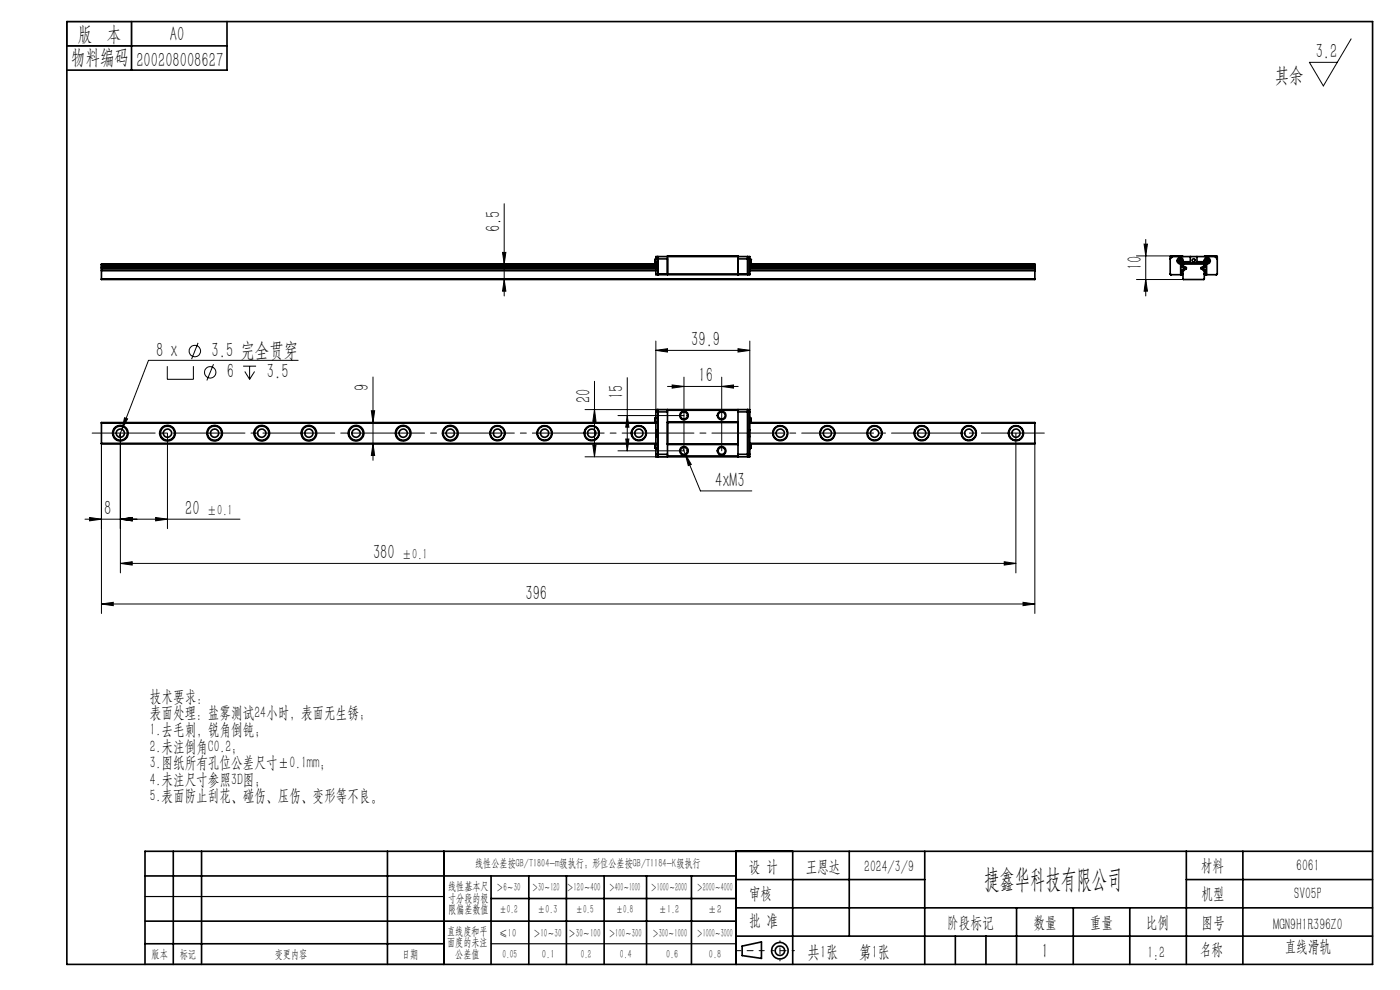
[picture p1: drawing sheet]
<svg xmlns="http://www.w3.org/2000/svg" width="297mm" height="210mm" viewBox="0 0 297 210" stroke-linecap="round" stroke-linejoin="round" font-family="sans-serif">
<g fill="none" stroke="#000" stroke-width=".21">
<path d="M286.6 8.2l-5.9 10-2.9-5h5.9M106.6 53.5h.7l-.3 2.5zM107 59.3l.3 2.5h-.7zM107 43.2v19.6M241.1 59.3h10M241.1 54.3h7.3M242.7 51.8h.7l-.3 2.5zM243.1 59.3l.3 2.5h-.7zM243.1 50.8v12M35.5 77.7v2.8h5.5v-2.8M42 72.7l-1.4 3.5M45.3 77.2l-1.4 3.5"/>
<path d="M51.6 77.7h2.7M51.9 78.8l1.1 1.7M53 77.7v2.8M54 78.8l-1 1.7M63.3 76.4h-31.8l-5.6 14.7M79.1 80v17.6M139.1 74.3l2.5-.3v.7zM139.1 72.3v14.6M139.1 74.3h20M156.6 74l2.5 .3-2.5 .4zM159.1 72.3v14.6M21.5 94.1v36"/>
<path d="M25.5 91.9v29.6M25.9 91.1l-.7 1.6M26.4 88.6l.7 .3-1.2 2.2zM35.5 91.9v20.2M78.8 87.1h.7l-.4 2.5zM79.1 94.1l.4 2.5h-.7zM124.1 86.9h17.5M124.1 96.9h17.5M125.8 94.4h.6l-.3 2.5zM126.1 80.9v16M126.1 86.9l.3 2.5h-.6zM131.1 88.2h14"/>
<path d="M132.8 93.1h.6l-.3 2.5zM133.1 80.1v15.5M133.1 88.2l.3 2.4h-.6zM141.6 82h15M142.6 81.7l2.5 .3-2.5 .3zM144.8 94.9l.6 1.4M145.1 80v15.6h-14M145.4 96.3l1.2 2.2-.6 .3zM145.4 96.3l3.2 7.8h10.9M153.1 82l2.5-.3v.6zM153.1 80v15.6M215.5 91.9v29.6"/>
<path d="M219.5 94v36.1M18 110.1h32.9M19 109.8l2.5 .3-2.5 .4zM25.5 110.1l2.5-.3v.7zM25.5 119.5l2.5-.3v.7zM25.5 119.5h190M33 109.8l2.5 .3-2.5 .4zM213 119.2l2.5 .3-2.5 .4zM21.5 128.1l2.5-.3v.7zM21.5 128.1h198M217 127.8l2.5 .3-2.5 .4z"/>
<circle cx="41.3" cy="74.5" r="1.22"/>
<circle cx="44.6" cy="79" r="1.22"/>
</g>
<g fill="none" stroke="#000" stroke-width=".35">
<path d="M14.2 4.6h277v200h-277zM14.2 9.7h34M27.9 4.6v10.3M48.2 4.6v10.3h-34M21.5 57v.4M21.5 56.4v.4M21.5 56.4h117.6M21.5 56.8v.2M21.5 57.4v1.9h198v-1.9M21.5 56.1h117.6M21.5 59.2h198M21.5 57.4h117.6"/>
<path d="M21.5 57h117.6M21.5 56.8h117.6M139 55v.7M139 55h.1M139 55.7l.1 .1M139 55.7h.1M139.1 54.8l-.1 .2M139.1 54.4h20v3.9h-20zM139.1 54.9h2.5M139.1 58.1h2.5M139.1 56h-117.6v.4M139.6 54.4v3.9"/>
<path d="M141.6 58.3v-4h15v4M141.6 58.1h15M156.6 54.9h2.5M156.6 58.1h2.5M158.6 54.4v3.9M159.1 54.8l.1 .2M159.1 56.4h60.4M159.1 56.1h60.4M159.1 56h60.4v.4M159.1 57.4h60.4M159.1 57h60.4M159.1 56.8h60.4"/>
<path d="M159.2 55.7l-.1 .1M159.2 55.7h.1M159.2 55h.1M159.2 55v.7M219.5 57v.4M219.5 56.4v.4M219.5 56.8v.2M248.2 54.9l.5-.5h9l.5 .5M248.2 58.1l.2 .2M249.7 55.3h.3M250 55.3v.1M250 55.4h.3"/>
<path d="M250 55.3h.3M250 55.3h.1M250.1 55.3h.2M250.1 55.4h-.1M250.1 55.4h.2M250.1 55.3v.1M250.3 55.4v.3M250.3 55.3h.1M250.3 55.7h.1M250.3 55h.1M250.3 55v.3M250.3 55v.1"/>
<path d="M250.3 55.1v.2M250.3 55.4v.2M250.3 55.6v.1M250.3 55.4h.1M250.3 55.1h.1M250.3 55.6h.1M250.4 55.3h.2M250.4 55.6v.1M250.4 55.1v.2M250.4 55.4v.2M250.4 55.4h.2M250.4 55.4h.1"/>
<path d="M250.4 55l.1 .3M250.4 55v.1M250.5 55.4l-.1 .3M250.5 55.4h.2M250.5 55.3h.2M250.5 55.3h-.1M250.5 55.9v2.4M250.6 55.4h.1M250.6 55.3v.1M250.7 55.3v.1M250.7 55.3h-.1M250.7 55.8v.9h.2a.25 .25 0 0 1 .3 .2 .25 .25 0 0 1-.2 .3h-.3v1.1"/>
<path d="M250.7 55.8l-.2 .1M250.8 55.8h-.1M250.8 55.8h4.8M251 55.5a.63 .63 0 0 0-.5-.8 .63 .63 0 0 0-.8 .6 .63 .63 0 0 0 .8 .6M251 55.5l-.2 .3M251 54.4l-.2-.1h-2.4l-.2 .1v3.7l.2 .2h2.4M251 58.1l-.2 .2M251.1 56l-.1 .1M251.4 56.8l-.4-.4v-.4h4.5v.4l-.4 .4M251.4 56.8h.3v.2h-.3l-.4 .4 .1 1.9h4.3l.1-1.9-.4-.2v-.2h-.3v-.2h.3M251.4 56.8h.3M252.5 54.4v1.1h-1.5"/>
<path d="M253.9 54.4v1.1h1.6M255.1 56.8h-.3M255.4 56l.1 .1M255.4 55.3h.4M255.5 55.5a.65 .65 0 0 1 .5-.8 .65 .65 0 0 1 .7 .6 .65 .65 0 0 1-.7 .6M255.5 55.5l.1 .3M255.5 54.4l.1-.1h2.5l.1 .1v3.7l-.1 .2h-2.5l-.1-.2M255.5 58.1l.2 .2M255.6 55.8h.1M255.7 55.8v.9h-.2a.25 .25 0 0 0-.2 .2 .25 .25 0 0 0 .2 .3h.2v1.1M255.7 55.8l.3 .1M255.8 55.3v.1"/>
<path d="M255.8 55.4h.2M255.8 55.3h.2M255.8 55.3h.1M255.8 55.4h.1M256 55.9v2.4M256 55.4v.3M256 55.7h.2M256 55h.2M256 55v.3M256 55.3h.1M256 55v.1M256 55.1h.2"/>
<path d="M256 55.6h.2M256 55.6v.1M256 55.1v.2M256 55.4v.2M256 55.4h.1M256.2 55.3h.2M256.2 55.4h.2M256.2 55.1v.2M256.2 55.4v.2M256.2 55.6v.1M256.2 55.4h.1M256.2 55.4v.3"/>
<path d="M256.2 55v.3M256.2 55.3h.1M256.2 55v.1M256.4 55.4h.1M256.4 55.3v.1M256.4 55.3h.1M258.2 58.1l-.2 .2M21.5 89.7h117.6M21.5 94h117.6M103.9 91.9h.1M113.9 91.9h.1M123.9 91.9h.1"/>
<path d="M133.9 91.9h.1M139 89.4l.1 .1M139 95.1l.1 .1M139 89.4h.1M139 88.7v.7M139 88.7h.1M139 95.1h.1M139 94.4h.1M139 94.4v.7M139.1 88.5l-.1 .2M139.1 94.3l-.1 .1M139.1 86.9h20v10h-20z"/>
<path d="M139.1 89.6h-117.6v4.5h117.6M139.1 96.4h2.5M139.1 87.4h2.5M139.1 91.2v1.4M139.6 86.9v10M141.6 86.9v10M141.6 87h15M141.6 89.5h15M141.6 94.3h15M141.6 96.7h15M141.6 89.6h15M141.6 94.1h15"/>
<path d="M145.8 88.2h.2M145.8 95.6h.2M152.2 88.2h.1M152.2 95.6h.1M156.6 86.9v10M156.6 96.4h2.5M156.6 87.4h2.5M158.6 86.9v10M159.1 88.5l.1 .2M159.1 94.3l.1 .1M159.1 89.6h60.4v4.5h-60.4M159.1 91.2v1.4"/>
<path d="M159.1 89.7h60.4M159.1 94h60.4M159.2 89.4l-.1 .1M159.2 95.1l-.1 .1M159.2 88.7h.1M159.2 88.7v.7M159.2 89.4h.1M159.2 94.4h.1M159.2 94.4v.7M159.2 95.1h.1M163.9 91.9h.1M173.9 91.9h.1"/>
<path d="M183.9 91.9h.1M193.9 91.9h.1M203.9 91.9h.1M213.9 91.9h.1M30.8 195.4h125.4M30.8 185.8h125.4M36.8 180.6v24M42.8 180.6v24M82.2 180.6v24M94.2 180.6v24M104.2 185.8v18.8M104.2 190.6h52"/>
<path d="M112.2 185.8v18.8M120.2 185.8v18.8M128.2 185.8v18.8M137.2 185.8v18.8M146.7 185.8v18.8M156.2 180.6v24M156.2 186.6h40M156.2 198.6h135M156.2 192.6h135M168.2 180.6v24M180.2 180.6v18M196.2 180.6v24"/>
<path d="M202.7 198.6v6M209.2 198.6v6M215.7 192.6v12M227.7 192.6v12M239.7 192.6v12M251.7 186.6h39.5M251.7 180.6v24M263.7 180.6v24M291.2 180.6h-260.4v24M30.8 200.2h63.4M157.4 200.7l4.1-.9v3.5l-4.1-.6z"/>
<circle cx="253.2" cy="55.2" r=".32"/>
<circle cx="25.5" cy="91.9" r=".87"/>
<circle cx="25.5" cy="91.9" r="1.65"/>
<circle cx="25.5" cy="91.9" r="1.51"/>
<circle cx="35.5" cy="91.9" r=".87"/>
<circle cx="35.5" cy="91.9" r="1.66"/>
<circle cx="35.5" cy="91.9" r="1.49"/>
<circle cx="45.5" cy="91.9" r=".87"/>
<circle cx="45.5" cy="91.9" r="1.65"/>
<circle cx="45.5" cy="91.9" r="1.51"/>
<circle cx="55.5" cy="91.9" r=".87"/>
<circle cx="55.5" cy="91.9" r="1.66"/>
<circle cx="55.5" cy="91.9" r="1.49"/>
<circle cx="65.5" cy="91.9" r=".87"/>
<circle cx="65.5" cy="91.9" r="1.65"/>
<circle cx="65.5" cy="91.9" r="1.51"/>
<circle cx="75.5" cy="91.9" r=".87"/>
<circle cx="75.5" cy="91.9" r="1.51"/>
<circle cx="75.5" cy="91.9" r="1.66"/>
<circle cx="85.5" cy="91.9" r=".87"/>
<circle cx="85.5" cy="91.9" r="1.65"/>
<circle cx="85.5" cy="91.9" r="1.51"/>
<circle cx="95.5" cy="91.9" r=".87"/>
<circle cx="95.5" cy="91.9" r="1.51"/>
<circle cx="95.5" cy="91.9" r="1.66"/>
<circle cx="105.5" cy="91.9" r="1.6"/>
<circle cx="105.5" cy="91.9" r="1.51"/>
<circle cx="105.5" cy="91.9" r=".88"/>
<circle cx="115.5" cy="91.9" r="1.51"/>
<circle cx="115.5" cy="91.9" r="1.61"/>
<circle cx="115.5" cy="91.9" r=".88"/>
<circle cx="125.5" cy="91.9" r="1.6"/>
<circle cx="125.5" cy="91.9" r="1.51"/>
<circle cx="125.5" cy="91.9" r=".88"/>
<circle cx="135.5" cy="91.9" r="1.51"/>
<circle cx="135.5" cy="91.9" r="1.61"/>
<circle cx="135.5" cy="91.9" r=".88"/>
<circle cx="145.1" cy="95.6" r=".9"/>
<circle cx="145.1" cy="88.1" r=".9"/>
<circle cx="145.1" cy="95.6" r=".75"/>
<circle cx="145.1" cy="88.1" r=".75"/>
<circle cx="153.1" cy="88.1" r=".75"/>
<circle cx="153.1" cy="95.6" r=".75"/>
<circle cx="153.1" cy="88.1" r=".9"/>
<circle cx="153.1" cy="95.6" r=".9"/>
<circle cx="165.5" cy="91.9" r=".88"/>
<circle cx="165.5" cy="91.9" r="1.49"/>
<circle cx="165.5" cy="91.9" r="1.6"/>
<circle cx="175.5" cy="91.9" r="1.61"/>
<circle cx="175.5" cy="91.9" r="1.51"/>
<circle cx="175.5" cy="91.9" r=".88"/>
<circle cx="185.5" cy="91.9" r=".88"/>
<circle cx="185.5" cy="91.9" r="1.49"/>
<circle cx="185.5" cy="91.9" r="1.6"/>
<circle cx="195.5" cy="91.9" r="1.61"/>
<circle cx="195.5" cy="91.9" r="1.51"/>
<circle cx="195.5" cy="91.9" r=".88"/>
<circle cx="205.5" cy="91.9" r=".88"/>
<circle cx="205.5" cy="91.9" r="1.49"/>
<circle cx="205.5" cy="91.9" r="1.6"/>
<circle cx="215.5" cy="91.9" r="1.6"/>
<circle cx="215.5" cy="91.9" r="1.51"/>
<circle cx="215.5" cy="91.9" r=".88"/>
<circle cx="165.5" cy="201.7" r="1.74"/>
<circle cx="165.5" cy="201.7" r="1"/>
</g>
<path d="M221.5 91.9h-202" fill="none" stroke="#000" stroke-width=".21" stroke-dasharray="15.2 1.3 1.3 1.3" stroke-dashoffset="1.9"/>
<path d="M162.1 201.7h-6" fill="none" stroke="#000" stroke-width=".21" stroke-dasharray="15.2 1.3 1.3 1.3" stroke-dashoffset="14.1"/>
<path d="M168.5 201.7h-4.8" fill="none" stroke="#000" stroke-width=".21" stroke-dasharray="15.2 1.3 1.3 1.3" stroke-dashoffset="14.7"/>
<path d="M165.5 199.6v4.2" fill="none" stroke="#000" stroke-width=".21" stroke-dasharray="15.2 1.3 1.3 1.3" stroke-dashoffset="15"/>
<path d="M14.2 4.6h13.7v5.1h-13.7zM30.8 190.2h63.4M30.8 204.6h63.4M104.2 200.2h52" fill="none" stroke="#000" stroke-width=".25"/>
<g fill="#000">
<path d="M107 59.3l.3 2.5h-.7zM106.6 53.5h.7l-.3 2.5zM79.1 94.1l.4 2.5h-.7zM78.8 87.1h.7l-.4 2.5zM243.1 59.3l.3 2.5h-.7zM242.7 51.8h.7l-.3 2.5z"/>
<path d="M139.1 74.3l2.5-.3v.7zM156.6 74l2.5 .3-2.5 .4z"/>
<path d="M26.4 88.6l-.5 2.5 1.2-2.2zM145.4 96.3l.6 2.5 .6-.3z"/>
<path d="M133.1 88.2l.3 2.4h-.6zM132.8 93.1h.6l-.3 2.5zM126.1 86.9l.3 2.5h-.6zM125.8 94.4h.6l-.3 2.5z"/>
<path d="M142.6 81.7l2.5 .3-2.5 .3zM153.1 82l2.5-.3v.6z"/>
<path d="M25.5 110.1l2.5-.3v.7zM19 109.8l2.5 .3-2.5 .4zM33 109.8l2.5 .3-2.5 .4zM25.5 110.1l2.5-.3v.7z"/>
<path d="M25.5 119.5l2.5-.3v.7zM213 119.2l2.5 .3-2.5 .4z"/>
<path d="M217 127.8l2.5 .3-2.5 .4zM21.5 128.1l2.5-.3v.7z"/>
</g>
<text font-size="5.6" x="208.8" y="188.3">捷鑫华科技有限公司</text>
<g font-size="4.4">
<text x="16.5" y="8.6">版 本</text>
<text x="36.1" y="8.6">A0</text>
<text x="15.1" y="13.7">物料编码</text>
<text x="28.9" y="14.2">200208008627</text>
<text x="270.5" y="17.3">其余</text>
<text x="279.1" y="12.3">3.2</text>
<text x="106.1" y="49.3" transform="rotate(-90 106.1 49.3)">6.5</text>
<text x="242.2" y="57.4" transform="rotate(-90 242.2 57.4)">10</text>
<text x="33.1" y="75.8">8 x</text>
<text x="44.9" y="75.8">3.5 完全贯穿</text>
<text x="146.7" y="73.4">39.9</text>
<text x="48.1" y="80.3">6</text>
<text x="56.6" y="80.3">3.5</text>
<text x="78.3" y="83" transform="rotate(-90 78.3 83)">9</text>
<text x="148.2" y="81.1">16</text>
<text x="125.2" y="85.5" transform="rotate(-90 125.2 85.5)">20</text>
<text x="132.2" y="84.7" transform="rotate(-90 132.2 84.7)">15</text>
<text x="151.7" y="103.2">4xM3</text>
<text x="22.1" y="109.2">8</text>
<text x="39.3" y="109.2">20</text>
<text x="79.1" y="118.6">380</text>
<text x="111.5" y="127.2">396</text>
<text x="221" y="203.2">1</text>
</g>
<g font-size="3.8">
<text x="171.3" y="203.2">共1张</text>
<text x="182.3" y="203.2">第1张</text>
</g>
<g font-size="3.5">
<text x="31.8" y="148.8">技术要求：</text>
<text x="31.8" y="152.4">表面处理：盐雾测试24小时，表面无生锈；</text>
<text x="31.8" y="155.9">1.去毛刺，锐角倒钝；</text>
<text x="31.8" y="159.4">2.未注倒角C0.2；</text>
<text x="31.8" y="163">3.图纸所有孔位公差尺寸±0.1mm；</text>
<text x="31.8" y="166.5">4.未注尺寸参照3D图；</text>
<text x="31.8" y="170">5.表面防止刮花、碰伤、压伤、变形等不良。</text>
<text x="158.9" y="184.9">设 计</text>
<text x="170.9" y="184.9">王恩达</text>
<text x="183.4" y="184.9">2024/3/9</text>
<text x="254.7" y="184.7">材料</text>
<text x="275" y="184.7">6061</text>
<text x="158.9" y="190.8">审核</text>
<text x="254.9" y="190.7">机型</text>
<text x="274.6" y="190.8">SV05P</text>
<text x="158.9" y="196.5">批 准</text>
<text x="200.9" y="196.9">阶段标记</text>
<text x="219.3" y="196.9">数量</text>
<text x="231.2" y="196.9">重量</text>
<text x="243.1" y="196.9">比例</text>
<text x="254.9" y="196.9">图号</text>
<text x="270.1" y="197.3">MGN9H1R396Z0</text>
<text x="243.4" y="203.2">1:2</text>
<text x="254.5" y="202.5">名称</text>
<text x="272.5" y="201.8">直线滑轨</text>
</g>
<g font-size="3.1">
<text x="43.9" y="109.2">±0.1</text>
<text x="85.3" y="118.6">±0.1</text>
</g>
<g font-size="2.5">
<text x="100.8" y="184">线性公差按GB/T1804-m级执行；形位公差按GB/T1184-K级执行</text>
<text x="95.1" y="188.8">线性基本尺</text>
<text x="95.1" y="191.3">寸分段的极</text>
<text x="105.3" y="189.1">＞6～30</text>
<text x="112.9" y="189.1">＞30～120</text>
<text x="120.2" y="188.9">＞120～400</text>
<text x="129.2" y="188.9">＞400～1000</text>
<text x="138.1" y="189.1">＞1000～2000</text>
<text x="147.8" y="189.1">＞2000～4000</text>
<text x="95.1" y="193.8">限偏差数值</text>
<text x="105.9" y="193.8">±0.2</text>
<text x="114.1" y="193.8">±0.3</text>
<text x="122.2" y="193.8">±0.5</text>
<text x="130.7" y="193.8">±0.8</text>
<text x="139.8" y="193.8">±1.2</text>
<text x="150.2" y="193.8">±2</text>
<text x="32.2" y="203.2">版本</text>
<text x="38.1" y="203.2">标记</text>
<text x="58.3" y="203.2">变更内容</text>
<text x="85.3" y="203.2">日期</text>
<text x="94.8" y="198.3">直线度和平</text>
<text x="94.8" y="200.7">面度的未注</text>
<text x="96.6" y="203.2">公差值</text>
<text x="105.9" y="198.7">≤10</text>
<text x="106.6" y="203.2">0.05</text>
<text x="113.2" y="198.7">＞10～30</text>
<text x="115" y="203.2">0.1</text>
<text x="120.6" y="198.7">＞30～100</text>
<text x="123.2" y="203.2">0.2</text>
<text x="129.1" y="198.7">＞100～300</text>
<text x="131.5" y="203.2">0.4</text>
<text x="138.4" y="198.7">＞300～1000</text>
<text x="141.3" y="203.2">0.6</text>
<text x="147.8" y="198.7">＞1000～3000</text>
<text x="150.4" y="203.2">0.8</text>
</g>
</svg>
